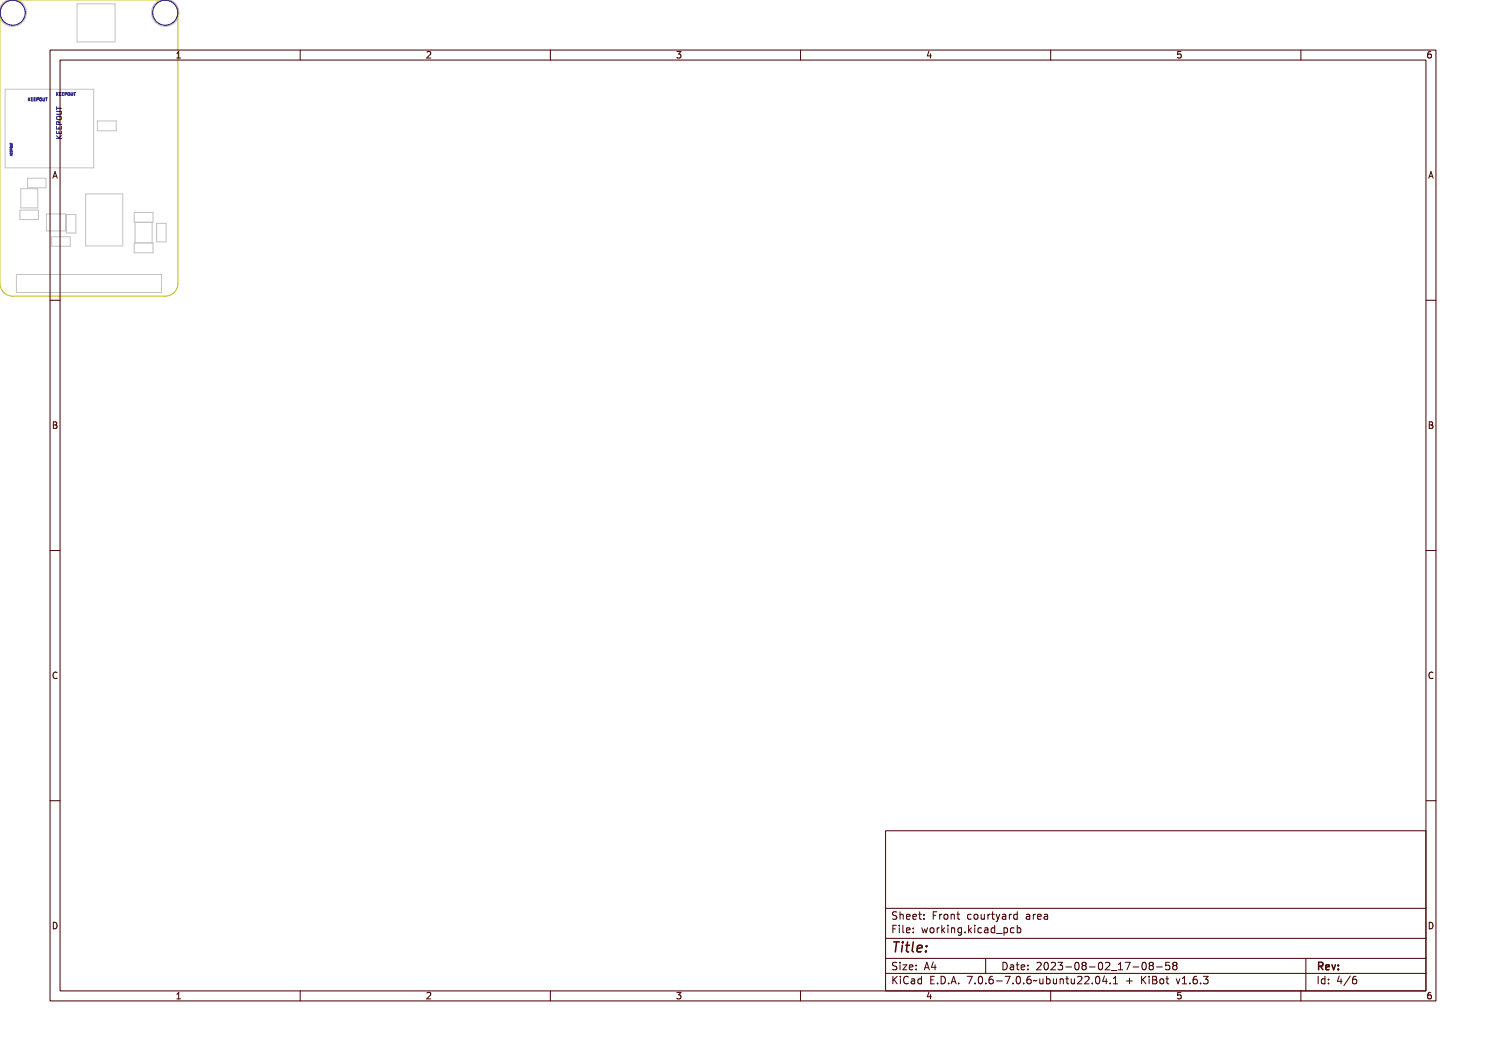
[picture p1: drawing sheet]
<svg xmlns="http://www.w3.org/2000/svg" width="297mm" height="210mm" viewBox="0 0 297 210" stroke-linecap="round" stroke-linejoin="round" font-family="sans-serif">
<g fill="none" stroke="#c2c2c2" stroke-width=".2">
<path d="M1.7 -.1a2.59 2.59 0 0 0-1.8 1.8M3.4 -.1a2.74 2.74 0 0 1 1.1 4.6 2.74 2.74 0 0 1-4.6-1.1M32.1 -.1a2.74 2.74 0 0 0-1.3 4.3 2.74 2.74 0 0 0 4.4 0 2.74 2.74 0 0 0-1.3-4.3M1 17.8h17.7v15.7h-17.7zM15.4 .8h7.6v7.6h-7.6zM4.1 37.7h3.4v3.8h-3.4zM5.5 35.6h3.7v1.9h-3.7zM17.1 38.7h7.4v10.4h-7.4zM19.5 24.2h3.7v1.9h-3.7zM3.3 54.8h29v3.6h-29zM4 42h3.7v1.9h-3.7zM9.3 42.7h3.8v3.5h-3.8z"/>
<path d="M10.3 47.3h3.7v1.9h-3.7zM13.3 42.9h1.9v3.7h-1.9zM26.8 42.5h3.8v1.9h-3.8zM26.8 48.5h3.8v2h-3.8zM27 44.4v4.1h3.4v-4.1M31.3 44.6h1.9v3.7h-1.9z"/>
</g>
<path d="M1 .6l1-.5 .5-.1h30.5a2.54 2.54 0 0 1 2.6 2.5v54.1a2.54 2.54 0 0 1-2.6 2.6h-30.5a2.54 2.54 0 0 1-2.5-2.6v-54.1a2.53 2.53 0 0 1 1-1.9z" fill="none" stroke="#c2c200" stroke-width=".2"/>
<g fill="none" stroke="#000084" stroke-width=".2">
<path d="M5.9 19.6l.1 .3 .3-.3-.2 .2 .2 .4-.3-.3-.1 .3zM6.4 19.6h.4l-.3 .1v.1h.2l-.2 .1v.2l.3 .1h-.4zM6.9 19.6h.3l-.2 .1v.1h.2l-.2 .1v.2l.2 .1h-.3zM7.4 19.6h.1a.19 .19 0 0 1 .2 .2 .19 .19 0 0 1-.3 .1v.3zM7.4 19.7h.2v.2h-.2zM7.9 19.7v-.1a.26 .26 0 0 1 .3 .3 .26 .26 0 0 1-.3 .2zM8 19.7l.1 .1-.1 .3zM8.3 19.6l.1 .5h.2v-.5l.1 .4a.19 .19 0 0 1-.2 .2 .19 .19 0 0 1-.2-.2zM8.8 19.6h.4l-.2 .1v.5l-.1-.5zM11.5 18.5l.1 .3 .3-.3-.2 .3 .3 .3-.3-.3-.2 .3zM12 18.5h.4l-.3 .1v.2h.3h-.3v.2l.3 .1h-.4zM12.5 18.5h.4l-.3 .1v.2h.2h-.2v.2l.3 .1h-.4z"/>
<path d="M13 18.5h.2a.19 .19 0 0 1 .2 .3 .19 .19 0 0 1-.3 .1l-.1 .2zM13.1 18.6h.1v.2h-.1zM13.5 18.6l.1-.1a.26 .26 0 0 1 .2 .3 .26 .26 0 0 1-.3 .2zM13.6 18.6l.1 .1-.1 .3zM13.9 18.5l.1 .5h.2v-.5l.1 .4a.19 .19 0 0 1-.2 .2 .19 .19 0 0 1-.2-.2zM14.4 18.5h.4l-.2 .1v.5v-.5zM2 31.1h.4M2 30.9l.3 .2M2 28.9h.4v.2M2 30.1v.2h.4v-.2M2 30.5v.2h.4v-.2M2 28.6v.2"/>
<path d="M2 28.7h.4M2.1 30.7l.1 .1 .3-.1-.2 .1 .2 .1h-.4h.1zM2.1 30.4v.2l.1-.2 .2 .2 .1-.2v.2h-.4zM2.1 30.1v.1l.1-.1 .2 .1 .1-.2v.3h-.4zM2.1 29.1h.3v.2h-.3l.3-.1zM2.1 28.7l.4 .2h-.4v.1zM2.1 29.8l.4 .2h-.4zM2.1 29.5h.3zM2.1 29.8l.2 .1h-.2zM2.2 30.2v.1M2.2 30.6v.1M2.2 30v-.2h-.1l-.1 .2h.4"/>
<path d="M2.4 29.1h-.4M2.4 29.1h.1M2.4 30.9l-.2 .1M11.3 27.7h1M11.3 27.1l.6 .6M11.3 22.2h.8l.2 .2-.2 .4h-.8M11.3 25.3v.5h1v-.5M11.3 26.2v.5h1v-.5M11.3 21.3v.6M11.3 21.6h1M11.4 26.6l.4 .4 .5-.4v.1l-.5 .4 .5 .1v.1h-.9v-.1h.4zM11.4 25.9h.1v.4h.3v-.4h.1v.4h.3v-.4h.1v.6h-.9z"/>
<path d="M11.4 25.1h.1v.4h.3v-.4h.1v.4h.3v-.4h.1v.6h-.9zM11.4 22.7h.6a.32 .32 0 0 1 .3 .3 .32 .32 0 0 1-.3 .3h-.6v-.1h.6a.18 .18 0 0 0 .2-.2 .18 .18 0 0 0-.2-.2h-.6zM11.4 21.8h.1v.3h.8v.1h-.8v.3h-.1zM11.4 23.3h.7l.2 .2-.1 .3-.2 .1h-.6l-.1-.2zM11.4 24.3h.4l.1 .4h.4v.2h-.9zM11.5 23.5h.6l.2 .1a.47 .47 0 0 1-.5 .5 .47 .47 0 0 1-.4-.5zM11.5 23.7a.43 .43 0 0 1 .4-.2 .43 .43 0 0 1 .3 .4 .43 .43 0 0 1-.4 .1 .43 .43 0 0 1-.3-.3zM11.5 24.4h.3v.3h-.3zM11.8 25.4v.4M11.8 26.3v.4M11.8 24.9v-.5l-.4-.1-.1 .6h1M12.3 27.1l-.6 .4"/>
<circle cx="2.5" cy="2.5" r="2.5"/>
<circle cx="33" cy="2.5" r="2.5"/>
<circle cx="2.2" cy="29.4" r=".19"/>
<circle cx="2.3" cy="29.6" r=".18"/>
</g>
<g fill="none" stroke="#480000" stroke-width=".2">
<path d="M10 10h277v190h-277zM12 12h273v186h-273zM60 10v2M110 10v2M160 10v2M210 10v2M260 10v2M10 60h2M285 60h2M10 110h2M285 110h2M10 160h2"/>
<path d="M285 160h2M177 166h108v32h-108zM60 198v2M110 198v2M160 198v2M177 181.5h108M177 187.5h108M177 191.5h108M177 194.5h108M178.1 195.2h.2v.6l.6-.6h.3l-.6 .6 .6 .8h-.2l-.5-.7-.2 .2v.5h-.2zM178.2 185h.9v.2h-.7v.4h.6v.2h-.6v.7h-.2zM178.3 182.4l.5-.1h.2v.2a.31 .31 0 0 0-.5-.1 .31 .31 0 0 0 0 .5 .5 .5 0 0 1 .6 .6 .5 .5 0 0 1-.8 .2l-.1-.2a.34 .34 0 0 0 .4 .1 .34 .34 0 0 0 .1-.5 .47 .47 0 0 1-.5-.2 .47 .47 0 0 1 .1-.5z"/>
<path d="M178.3 192.5l.5-.1h.2v.2a.31 .31 0 0 0-.5-.1 .31 .31 0 0 0 0 .5 .5 .5 0 0 1 .6 .6 .5 .5 0 0 1-.8 .2l-.1-.2a.34 .34 0 0 0 .4 .1 .34 .34 0 0 0 .1-.5 .47 .47 0 0 1-.5-.2 .47 .47 0 0 1 .1-.5zM179.4 182.2h.2v.6a.35 .35 0 0 1 .4-.1 .35 .35 0 0 1 .2 .4v.6h-.2v-.8h-.4v.8h-.2zM179.5 185.4h.4v.9h.4v.2h-.9v-.2h.3v-.8h-.2zM179.5 192.8h.4v.9h.4v.1h-.9v-.1h.3v-.8h-.2zM179.5 195.6h.4v.9h.4v.1h-.9v-.1h.3v-.8h-.2zM179.7 184.9h.2v.3h-.2zM179.7 192.3h.2v.3h-.2zM179.7 195.1h.2v.3h-.2zM180.6 184.9h.4v1.3l.4 .1v.2l-.5-.2v-1.2h-.3zM180.6 192.8h.8l-.6 .9h.6v.1h-.8l.6-.9h-.6zM180.7 182.8l.1-.1a.49 .49 0 0 1 .5 0 .49 .49 0 0 1 .2 .5h-.8a.42 .42 0 0 0 .3 .4 .42 .42 0 0 0 .4-.1 .47 .47 0 0 1-.4 .3 .47 .47 0 0 1-.4-.3zM180.7 195.4a.4 .4 0 0 1 .4-.3 .4 .4 0 0 1 .4 .3 .56 .56 0 0 0-.8 .4 .56 .56 0 0 0 .5 .7l.3-.1a.43 .43 0 0 1-.5 .3 .43 .43 0 0 1-.4-.4v-.6z"/>
<path d="M180.8 182.9l.4-.1 .1 .3h-.6zM181.8 195.6l.3-.1a.43 .43 0 0 1 .5 .5v.6h-.1v-.1a.38 .38 0 0 1-.5 .2 .38 .38 0 0 1-.2-.5 .38 .38 0 0 1 .4-.2h.3a.35 .35 0 0 0-.3-.4 .35 .35 0 0 0-.4 .2zM181.9 182.8l.1-.1a.49 .49 0 0 1 .5 0 .49 .49 0 0 1 .2 .5h-.8a.42 .42 0 0 0 .3 .4 .42 .42 0 0 0 .5-.1 .47 .47 0 0 1-.5 .3 .47 .47 0 0 1-.4-.3zM181.9 185.5l.1-.1a.49 .49 0 0 1 .5 0 .49 .49 0 0 1 .2 .5h-.8a.42 .42 0 0 0 .3 .4 .42 .42 0 0 0 .5-.1 .47 .47 0 0 1-.5 .3 .47 .47 0 0 1-.4-.3zM181.9 192.9l.1-.1a.49 .49 0 0 1 .5 0 .49 .49 0 0 1 .2 .5h-.8a.42 .42 0 0 0 .3 .4 .42 .42 0 0 0 .5-.1 .47 .47 0 0 1-.5 .3 .47 .47 0 0 1-.4-.3zM182 196.2l.5-.1a.31 .31 0 0 1-.2 .4 .31 .31 0 0 1-.4-.1zM182 182.9l.4-.1 .1 .3h-.6zM182 185.6l.4-.1 .1 .3h-.6zM182 193l.4-.1 .1 .3h-.6zM183 195.7l.4-.2 .2 .2v-.6h.2v1.5h-.2v-.1a.42 .42 0 0 1-.5 .1 .42 .42 0 0 1-.2-.5zM183.2 195.8l.1-.1a.4 .4 0 0 1 .3 .4 .4 .4 0 0 1-.3 .4l-.2-.2zM183.2 182.3h.2v.4h.4v.1h-.4v.7l.4 .1v.1h-.4l-.1-.1-.1-.8h-.3v-.1h.3z"/>
<path d="M183.3 185.4h.2v.3h-.2zM183.3 186.2h.2v.3h-.2zM183.3 192.8h.2v.3h-.2zM183.3 193.6h.2v.2h-.2zM184.5 182.7h.2v.3h-.2zM184.5 183.5h.2v.2h-.2zM185.2 185.4h.2l.2 .8 .1-.5h.2l.2 .5 .1-.8h.2l-.2 1.1h-.2l-.2-.7-.2 .7h-.1zM185.4 195.2h.9v.2h-.7v.4h.6v.2h-.6v.5h.7v.1h-.9zM185.7 192.4h.2l.5 1.4h-.2l-.1-.3h-.5l-.1 .3h-.2zM185.8 192.6l.2 .7h-.4zM186.6 182.3h.9v.2h-.7v.4h.6v.2h-.6v.6h-.2zM186.8 185.6l.1-.1a.39 .39 0 0 1 .4 .4 .39 .39 0 0 1-.4 .4l-.1-.2z"/>
<path d="M186.9 196.4h.2v.2h-.2zM187.1 192.4h.2v.9h.2v.2h-.2v.3h-.2v-.3h-.6zM187.1 192.6v.7h-.4zM187.8 195.2a.76 .76 0 0 1 .9 .7 .76 .76 0 0 1-.9 .7zM188 195.4a.57 .57 0 0 1 .5 .5 .57 .57 0 0 1-.5 .6zM188 182.7h.2v.2v-.1a.29 .29 0 0 1 .3-.2 .29 .29 0 0 1 .3 .3 .37 .37 0 0 0-.5-.1 .37 .37 0 0 0-.1 .4v.5h-.2zM188 185.4h.2v.2v-.1a.29 .29 0 0 1 .3-.2 .29 .29 0 0 1 .3 .3 .37 .37 0 0 0-.5-.1 .37 .37 0 0 0-.1 .4v.6h-.2zM189.1 184.9h.1v.9l.5-.4h.2l-.4 .4 .5 .7h-.2l-.4-.6-.2 .1v.5h-.1zM189.2 182.9l.1-.1a.39 .39 0 0 1 .4 .4 .39 .39 0 0 1-.4 .4l-.1-.2zM189.3 196.4h.3v.2h-.3zM190.2 182.7h.2v.1a.35 .35 0 0 1 .4-.1 .35 .35 0 0 1 .3 .4v.6h-.2l-.1-.8h-.3l-.1 .8h-.2zM190.3 185.4h.4v.9h.4v.2h-.9v-.2h.4v-.8h-.3z"/>
<path d="M190.5 195.2h.3l.4 1.4h-.2l-.1-.3h-.5l-.1 .3h-.2zM190.6 184.9h.1v.3h-.1zM190.6 195.4l.2 .7h-.4zM191.4 185.4h.2v.1a.35 .35 0 0 1 .4-.1 .35 .35 0 0 1 .3 .4v.7h-.2l-.1-.9h-.3l-.1 .9h-.2zM191.7 182.3h.1v.4h.4v.1h-.4v.7l.4 .1v.1h-.4l-.1-.1v-.8h-.3v-.1h.3zM191.7 196.4h.3v.2h-.3zM192.7 185.5l.3-.2 .3 .2v-.1h.2v1a.53 .53 0 0 1-.8 .4v-.2a.36 .36 0 0 0 .4 .1 .36 .36 0 0 0 .2-.4l-.1 .1a.53 .53 0 0 1-.7-.3 .53 .53 0 0 1 .2-.6zM192.8 185.6l.1-.1a.39 .39 0 0 1 .4 .4 .39 .39 0 0 1-.4 .4l-.1-.2zM193.8 195.2h.9l-.5 1.4h-.2l.5-1.2h-.7zM194 182.8a.39 .39 0 0 1 .4-.2 .39 .39 0 0 1 .3 .3 .4 .4 0 0 0-.6 0 .4 .4 0 0 0 0 .6 .4 .4 0 0 0 .6 0 .45 .45 0 0 1-.6 .3 .45 .45 0 0 1-.3-.6zM194.1 186.2h.3v.3h-.3zM195.1 184.9h.2v.9l.4-.4h.3l-.5 .4 .5 .7h-.2l-.4-.6-.1 .1v.5h-.2z"/>
<path d="M195.2 182.9l.1-.1a.39 .39 0 0 1 .4 .4 .39 .39 0 0 1-.4 .4l-.1-.2zM195.3 196.4h.3v.2h-.3zM196.2 182.7h.2v.8l.2 .1 .3-.2v-.7h.2v1h-.2v-.1a.35 .35 0 0 1-.4 .2 .35 .35 0 0 1-.3-.5zM196.3 185.4h.5v.9h.3v.2h-.9v-.2h.4v-.8h-.3zM196.3 195.4a.57 .57 0 0 1 .7 0 .57 .57 0 0 1 .1 .8 .5 .5 0 0 1-.6 .5 .5 .5 0 0 1-.3-.8zM196.5 195.4a.61 .61 0 0 1 .4 1l-.1 .1a.61 .61 0 0 1-.4-1zM196.6 184.9h.2v.3h-.2zM197 191.5v3M197.6 185.5a.39 .39 0 0 1 .4-.2 .39 .39 0 0 1 .3 .3 .4 .4 0 0 0-.6 0 .4 .4 0 0 0 0 .6 .4 .4 0 0 0 .6 0 .45 .45 0 0 1-.6 .3 .45 .45 0 0 1-.3-.6zM197.6 182.7h.2v.2v-.1a.29 .29 0 0 1 .4-.2 .29 .29 0 0 1 .2 .3 .37 .37 0 0 0-.4-.1 .37 .37 0 0 0-.2 .4v.5h-.2zM197.7 196.4h.3v.2h-.3zM198.7 185.4l.2-.1a.43 .43 0 0 1 .6 .5v.7h-.2v-.2a.38 .38 0 0 1-.5 .2 .38 .38 0 0 1-.2-.5 .38 .38 0 0 1 .5-.2h.2a.35 .35 0 0 0-.3-.4 .35 .35 0 0 0-.3 .2z"/>
<path d="M198.7 195.4a.38 .38 0 0 1 .4-.3 .38 .38 0 0 1 .3 .3 .43 .43 0 0 0-.5 0 .43 .43 0 0 0-.1 .5 .46 .46 0 0 1 .7 .1 .46 .46 0 0 1-.2 .6 .46 .46 0 0 1-.7-.2zM198.8 186l.5-.1a.31 .31 0 0 1-.1 .4 .31 .31 0 0 1-.4-.1zM198.9 182.3h.2v.4h.4v.1h-.4v.7l.4 .1v.1h-.4l-.2-.1v-.8h-.3v-.1h.3zM199.8 182.7h.1l.4 .8 .3-.8h.2l-.3 .7a.68 .68 0 0 1-.7 .8l.4-.5zM199.9 185.5l.3-.2 .3 .2v-.6h.2v1.6h-.2v-.2a.42 .42 0 0 1-.5 .1 .42 .42 0 0 1-.2-.5zM200 196h.5v.2h-.5zM200 185.6l.1-.1a.39 .39 0 0 1 .4 .4 .39 .39 0 0 1-.4 .4l-.1-.2zM200.1 192.4a.76 .76 0 0 1 1 .7 .76 .76 0 0 1-1 .7zM200.3 192.6a.57 .57 0 0 1 .6 .5 .57 .57 0 0 1-.6 .6zM200.9 186.8l1.2 .1zM201 195.2h.9l-.5 1.4h-.2l.5-1.2h-.7zM201.1 182.7l.2-.1a.43 .43 0 0 1 .6 .5v.6h-.2v-.1a.38 .38 0 0 1-.5 .2 .38 .38 0 0 1-.2-.5 .38 .38 0 0 1 .5-.2h.2a.35 .35 0 0 0-.2-.4 .35 .35 0 0 0-.4 .2z"/>
<path d="M201.2 183.3l.5-.1a.31 .31 0 0 1-.1 .4 .31 .31 0 0 1-.4-.1zM201.4 192.8l.3-.1a.43 .43 0 0 1 .5 .5v.6h-.1v-.1a.38 .38 0 0 1-.5 .2 .38 .38 0 0 1-.2-.5 .38 .38 0 0 1 .4-.2h.3a.35 .35 0 0 0-.3-.4 .35 .35 0 0 0-.4 .2zM201.6 193.4l.5-.1a.31 .31 0 0 1-.2 .4 .31 .31 0 0 1-.4-.1zM202.2 185.4h.2v.1a.53 .53 0 0 1 .8 .3 .53 .53 0 0 1-.6 .7l-.2-.2v.6h-.2zM202.4 182.7h.2v.2l.1-.1a.29 .29 0 0 1 .3-.2 .29 .29 0 0 1 .2 .3 .37 .37 0 0 0-.4-.1 .37 .37 0 0 0-.2 .4v.5h-.2zM202.5 185.6l.1-.1a.4 .4 0 0 1 .4 .4 .4 .4 0 0 1-.4 .4l-.2-.2zM202.5 196.4h.3v.2h-.3zM202.8 192.4h.2v.4h.4v.1h-.4v.7l.4 .1v.1h-.4l-.2-.1v-.8h-.3v-.1h.3zM203.5 182.8l.3-.2 .3 .2v-.6h.2v1.5h-.2v-.1a.42 .42 0 0 1-.5 .1 .42 .42 0 0 1-.2-.5zM203.5 195.4a.57 .57 0 0 1 .8 0 .57 .57 0 0 1 0 .8 .5 .5 0 0 1-.6 .5 .5 .5 0 0 1-.3-.8zM203.6 185.5a.39 .39 0 0 1 .4-.2 .39 .39 0 0 1 .3 .3 .4 .4 0 0 0-.5 0 .4 .4 0 0 0 0 .6 .4 .4 0 0 0 .5 0 .45 .45 0 0 1-.6 .3 .45 .45 0 0 1-.2-.6zM203.6 182.9l.1-.1a.4 .4 0 0 1 .4 .4 .4 .4 0 0 1-.4 .4l-.1-.2z"/>
<path d="M203.7 195.4a.61 .61 0 0 1 .4 1l-.1 .1a.61 .61 0 0 1-.3-1zM203.9 192.9l.1-.1a.49 .49 0 0 1 .5 0 .49 .49 0 0 1 .2 .5h-.8a.42 .42 0 0 0 .3 .4 .42 .42 0 0 0 .5-.1 .47 .47 0 0 1-.5 .3 .47 .47 0 0 1-.4-.3zM204 193l.4-.1 .1 .3h-.6zM204.7 184.9h.1v.6a.53 .53 0 0 1 .8 .3 .53 .53 0 0 1-.6 .7l-.2-.2v.2h-.1zM204.9 185.6l.1-.1a.39 .39 0 0 1 .4 .4 .39 .39 0 0 1-.4 .4l-.1-.2zM204.9 196.4h.3v.2h-.3zM205.3 192.8h.2v.3h-.2zM205.3 193.6h.2v.2h-.2zM205.9 182.7l.3-.1a.43 .43 0 0 1 .5 .5v.6h-.2v-.1a.38 .38 0 0 1-.5 .2 .38 .38 0 0 1-.2-.5 .38 .38 0 0 1 .5-.2h.2a.35 .35 0 0 0-.2-.4 .35 .35 0 0 0-.4 .2zM205.9 195.4a.38 .38 0 0 1 .4-.3 .38 .38 0 0 1 .3 .3 .43 .43 0 0 0-.5 0 .43 .43 0 0 0-.1 .5 .46 .46 0 0 1 .7 .1 .46 .46 0 0 1-.2 .6 .46 .46 0 0 1-.6-.2zM206.1 183.3l.4-.1a.31 .31 0 0 1-.1 .4 .31 .31 0 0 1-.4-.1zM207 196l1-.1a.49 .49 0 0 1-.8 .1l-.2 .2z"/>
<path d="M207.2 182.7h.2v.2l.1-.1a.29 .29 0 0 1 .3-.2 .29 .29 0 0 1 .2 .3 .37 .37 0 0 0-.4-.1 .37 .37 0 0 0-.2 .4v.5h-.2zM207.4 192.5a.53 .53 0 0 1 .8 .1 .53 .53 0 0 1-.3 .7l-.3 .4h.7v.1h-.9l.3-.5a.4 .4 0 0 0 .3-.4 .4 .4 0 0 0-.3-.4l-.3 .2zM208.3 195.6h.1l.1 .8 .2 .1 .2-.2v-.7h.2v1h-.2v-.1a.35 .35 0 0 1-.4 .2 .35 .35 0 0 1-.2-.5zM208.3 182.8l.2-.1a.49 .49 0 0 1 .5 0 .49 .49 0 0 1 .2 .5h-.8a.42 .42 0 0 0 .3 .4 .42 .42 0 0 0 .4-.1 .47 .47 0 0 1-.4 .3 .47 .47 0 0 1-.4-.3zM208.5 182.9l.3-.1 .2 .3h-.6zM208.7 192.6a.57 .57 0 0 1 .7 0 .57 .57 0 0 1 .1 .8 .5 .5 0 0 1-.6 .5 .5 .5 0 0 1-.3-.8zM208.9 192.6a.61 .61 0 0 1 .3 1l-.1 .1a.61 .61 0 0 1-.3-1zM209.5 195.1h.2v.6a.53 .53 0 0 1 .7 .3 .53 .53 0 0 1-.6 .7l-.1-.2v.1h-.2zM209.5 182.7l.3-.1a.43 .43 0 0 1 .5 .5v.6h-.2v-.1a.38 .38 0 0 1-.5 .2 .38 .38 0 0 1-.2-.5 .38 .38 0 0 1 .5-.2h.2a.35 .35 0 0 0-.2-.4 .35 .35 0 0 0-.4 .2zM209.7 183.3l.4-.1a.31 .31 0 0 1-.1 .4 .31 .31 0 0 1-.4-.1zM209.7 195.8l.1-.1a.4 .4 0 0 1 .4 .4 .4 .4 0 0 1-.4 .4l-.1-.2zM209.8 192.5a.53 .53 0 0 1 .8 .1 .53 .53 0 0 1-.3 .7l-.3 .4h.7v.1h-.9l.3-.5a.4 .4 0 0 0 .3-.4 .4 .4 0 0 0-.3-.4l-.3 .2z"/>
<path d="M210 198v2M210.7 195.6h.2v.8l.2 .1 .2-.2v-.7h.2v1h-.2v-.1a.35 .35 0 0 1-.4 .2 .35 .35 0 0 1-.2-.5zM211 192.4a.46 .46 0 0 1 .6 0 .46 .46 0 0 1 .1 .6l-.1 .1a.47 .47 0 0 1 .2 .7 .47 .47 0 0 1-.7 0l-.1-.2a.35 .35 0 0 0 .5 .1 .35 .35 0 0 0 0-.5h-.3v-.2a.29 .29 0 0 0 .4-.1 .29 .29 0 0 0-.1-.4 .29 .29 0 0 0-.4 .1h-.1zM211.9 195.6h.2v.1a.35 .35 0 0 1 .4-.1 .35 .35 0 0 1 .2 .4v.6h-.2v-.8h-.4v.8h-.2zM212.4 193.2h.5v.2h-.5zM213.3 195.2h.2v.4h.4v.1h-.4v.7l.4 .1v.1h-.4l-.2-.1v-.8h-.3v-.1h.3zM213.5 192.6a.57 .57 0 0 1 .7 0 .57 .57 0 0 1 .1 .8 .5 .5 0 0 1-.6 .5 .5 .5 0 0 1-.3-.8zM213.7 192.6a.61 .61 0 0 1 .3 1v.1a.61 .61 0 0 1-.4-1zM214.3 195.6h.2v.8l.2 .1 .2-.2v-.7h.2v1h-.2v-.1a.35 .35 0 0 1-.4 .2 .35 .35 0 0 1-.2-.5zM214.7 192.5a.41 .41 0 0 1 .7-.1 .41 .41 0 0 1-.2 .7 .42 .42 0 0 1 .2 .6 .42 .42 0 0 1-.7 0 .42 .42 0 0 1 .2-.6l-.3-.2zM215.5 195.3a.53 .53 0 0 1 .8 .1 .53 .53 0 0 1-.3 .7l-.3 .4h.6v.1h-.9l.4-.5a.4 .4 0 0 0 .3-.4 .4 .4 0 0 0-.3-.4l-.3 .2zM216 193.2h.5v.2h-.5z"/>
<path d="M216.7 195.3a.53 .53 0 0 1 .8 .1 .53 .53 0 0 1-.3 .7l-.3 .4h.6v.1h-.9l.4-.5a.4 .4 0 0 0 .3-.4 .4 .4 0 0 0-.3-.4l-.3 .2zM217.1 192.6a.57 .57 0 0 1 .7 0 .57 .57 0 0 1 .1 .8 .5 .5 0 0 1-.6 .5 .5 .5 0 0 1-.3-.8zM217.3 192.6a.61 .61 0 0 1 .3 1v.1a.61 .61 0 0 1-.4-1zM218.2 196.4h.2v.2h-.2zM218.2 192.5a.53 .53 0 0 1 .8 .1 .53 .53 0 0 1-.3 .7l-.3 .4h.7v.1h-.9l.3-.5a.4 .4 0 0 0 .4-.4 .4 .4 0 0 0-.4-.4l-.3 .2zM219.2 195.4a.57 .57 0 0 1 .7 0 .57 .57 0 0 1 .1 .8 .5 .5 0 0 1-.7 .5 .5 .5 0 0 1-.3-.8zM219.2 194.2l1.3 .1zM219.4 195.4a.61 .61 0 0 1 .3 1l-.1 .1a.61 .61 0 0 1-.3-1zM220.7 192.5l.5-.1v1.3h.3v.1h-.8v-.1h.3v-1.1h-.3zM220.8 195.2h.2v.9h.2v.2h-.2v.3h-.2v-.3h-.6zM220.8 195.4v.7h-.4zM221.8 196.4h.2v.2h-.2z"/>
<path d="M221.8 192.4h.9l-.5 1.4h-.2l.5-1.2h-.7zM222.8 195.3l.5-.1v1.3h.3v.1h-.8v-.1h.3v-1.1h-.3zM223.2 193.2h.5v.2h-.5zM224.3 192.6a.57 .57 0 0 1 .8 0 .57 .57 0 0 1 0 .8 .5 .5 0 0 1-.6 .5 .5 .5 0 0 1-.3-.8zM224.5 192.6a.61 .61 0 0 1 .4 1l-.1 .1a.61 .61 0 0 1-.3-1zM225.4 195.5h.2v.4h.4v.2h-.4v.4h-.2v-.4h-.4v-.2h.4zM225.5 192.5a.41 .41 0 0 1 .7-.1 .41 .41 0 0 1-.2 .7 .42 .42 0 0 1 .2 .6 .42 .42 0 0 1-.7 0 .42 .42 0 0 1 .2-.6l-.3-.2zM226.8 193.2h.5v.2h-.5zM227.5 195.2h.2v.6l.6-.6h.2l-.6 .6 .6 .8h-.2l-.5-.7-.1 .2v.5h-.2zM227.9 192.4h.7v.2h-.5v.3a.53 .53 0 0 1 .6 .7 .53 .53 0 0 1-.9 .2v-.2a.38 .38 0 0 0 .6 .1 .38 .38 0 0 0 0-.5 .38 .38 0 0 0-.5-.1zM228.8 195.6h.4v.9h.4v.1h-.9v-.1h.4v-.8h-.3zM229.1 195.1h.1v.3h-.1z"/>
<path d="M229.2 192.5a.41 .41 0 0 1 .6-.1 .41 .41 0 0 1-.1 .7 .42 .42 0 0 1 .1 .6 .42 .42 0 0 1-.7 0 .42 .42 0 0 1 .2-.6l-.2-.2zM229.9 195.2h.4a.35 .35 0 0 1 .5 .2 .35 .35 0 0 1-.3 .5 .41 .41 0 0 1 .3 .5 .41 .41 0 0 1-.5 .2h-.4zM230.1 196h.2a.27 .27 0 0 1 .3 .2 .27 .27 0 0 1-.3 .3h-.2zM230.1 195.4h.2a.23 .23 0 0 1 .3 .2 .23 .23 0 0 1-.3 .2h-.2zM231.2 193.2h1.1M231.3 195.8l.1-.1a.39 .39 0 0 1 .4 .4 .39 .39 0 0 1-.4 .4l-.1-.2zM232.6 195.2h.1v.4h.4v.1h-.4l.1 .7 .3 .1v.1h-.3l-.2-.1v-.8h-.3v-.1h.3zM233.7 192.3h-.7v.7l.2-.1h.5l.1 .2-.1 .5-.2 .2-.5-.2M234.6 195.6h.2l.3 .9 .4-.9h.2l-.4 1h-.3zM234.7 192.9l-.3-.3 .3-.3h.3l.2 .3-.2 .3M234.7 192.9l-.3 .3 .1 .4 .2 .2 .4-.1 .1-.2v-.4l-.2-.2M234.7 192.9h.3"/>
<path d="M236 195.3l.5-.1v1.3h.3v.1h-.8v-.1h.3v-1.1h-.3zM237.4 196.4h.3v.2h-.3zM238.4 195.4a.38 .38 0 0 1 .4-.3 .38 .38 0 0 1 .3 .3 .43 .43 0 0 0-.5 0 .43 .43 0 0 0-.1 .5 .46 .46 0 0 1 .7 .1 .46 .46 0 0 1-.2 .6 .46 .46 0 0 1-.7-.2zM239.8 196.4h.3v.2h-.3zM240.7 195.2a.46 .46 0 0 1 .6 0 .46 .46 0 0 1 .1 .6l-.1 .1a.47 .47 0 0 1 .2 .7 .47 .47 0 0 1-.7 0l-.1-.2a.35 .35 0 0 0 .5 .1 .35 .35 0 0 0 0-.5l-.3-.1v-.1a.29 .29 0 0 0 .4-.1 .29 .29 0 0 0-.1-.4 .29 .29 0 0 0-.4 .1h-.1zM260 198v2M261 191.5v6.5M263.2 195.2h.8v.2h-.3v1.1h.3v.1h-.8v-.1h.3v-1.1h-.3zM264.4 195.7l.3-.2 .3 .2v-.6h.2v1.5h-.2v-.1a.42 .42 0 0 1-.5 .1 .42 .42 0 0 1-.2-.5zM264.6 195.8l.1-.1a.4 .4 0 0 1 .3 .4 .4 .4 0 0 1-.3 .4l-.2-.2zM265.9 195.6h.2v.3h-.2zM265.9 196.4h.2v.2h-.2z"/>
<path d="M268.5 195.2h.2v.9h.2v.2h-.2v.3h-.2v-.3h-.6zM268.5 195.4v.7h-.4zM269.9 195.2h.2l-.8 1.6h-.2zM270.5 195.4a.38 .38 0 0 1 .4-.3 .38 .38 0 0 1 .3 .3 .43 .43 0 0 0-.5 0 .43 .43 0 0 0-.2 .5 .46 .46 0 0 1 .7 .1 .46 .46 0 0 1-.2 .6 .46 .46 0 0 1-.6-.2z"/>
<circle cx="187" cy="185.9" r=".53"/>
<circle cx="189.4" cy="183.2" r=".53"/>
<circle cx="195.4" cy="183.2" r=".53"/>
<circle cx="196.7" cy="195.9" r=".13"/>
<circle cx="199.1" cy="196.2" r=".32"/>
<circle cx="203.9" cy="195.9" r=".13"/>
<circle cx="206.3" cy="196.2" r=".32"/>
<circle cx="209" cy="193.1" r=".13"/>
<circle cx="213.8" cy="193.1" r=".13"/>
<circle cx="215" cy="193.4" r=".29"/>
<circle cx="215" cy="192.8" r=".25"/>
<circle cx="217.4" cy="193.1" r=".13"/>
<circle cx="219.5" cy="195.9" r=".13"/>
<circle cx="224.7" cy="193.1" r=".13"/>
<circle cx="225.9" cy="193.4" r=".29"/>
<circle cx="225.9" cy="192.8" r=".25"/>
<circle cx="229.5" cy="193.4" r=".29"/>
<circle cx="229.5" cy="192.8" r=".25"/>
<circle cx="231.5" cy="196.1" r=".53"/>
<circle cx="238.8" cy="196.2" r=".32"/>
<circle cx="270.9" cy="196.2" r=".32"/>
</g>
<g fill="none" stroke="#480000" stroke-width=".3">
<path d="M178.1 188.4h1.4v.2h-.6v1.7h-.2v-1.7h-.6zM179.9 188.8h.7v1.3h.4v.2h-1.2v-.2h.5v-1.1h-.4zM180.3 188.3h.3v.3h-.3zM181.8 188.4h.2v.4h.6v.2h-.6v1l.6 .1v.2a.55 .55 0 0 1-.8-.5v-.8h-.4v-.2h.4zM183 188.3h.6l.1 1.6 .1 .2h.4v.2a.54 .54 0 0 1-.8-.5v-1.4h-.4zM184.8 189a.65 .65 0 0 1 .8-.1 .65 .65 0 0 1 .3 .7h-1.1a.56 .56 0 0 0 .4 .5 .56 .56 0 0 0 .6-.1v.2a.81 .81 0 0 1-1.1-.1 .81 .81 0 0 1 .1-1.1zM185 189.1l.4-.1 .2 .4h-.8zM186.7 188.9h.3v.4h-.3zM186.7 189.9h.3v.4h-.3zM263.1 192.4a.73 .73 0 0 1 .9 .2v.3l-.3 .3 .5 .6h-.2l-.3-.4-.2-.2h-.2v.6h-.2zM263.3 192.6h.2a.26 .26 0 0 1 .3 .2 .26 .26 0 0 1-.2 .3h-.3zM264.5 192.9l.1-.1a.49 .49 0 0 1 .5 0 .49 .49 0 0 1 .2 .5h-.8a.42 .42 0 0 0 .3 .4 .42 .42 0 0 0 .4-.1 .47 .47 0 0 1-.4 .3 .47 .47 0 0 1-.4-.3z"/>
<path d="M264.6 193l.3-.1 .2 .3h-.6zM265.5 192.8h.2l.3 .9 .3-.9h.2l-.4 1h-.2zM267.1 192.8h.2v.3h-.2zM267.1 193.6h.2v.2h-.2z"/>
</g>
<text font-size="2.7" fill="#480000" x="178" y="190.3">Title:</text>
<g font-size="2" fill="#480000">
<text x="178" y="183.7">Sheet: Front courtyard area</text>
<text x="178" y="186.5">File: working.kicad_pcb</text>
<text x="178" y="193.9">Size: A4</text>
<text x="178" y="196.6">KiCad E.D.A. 7.0.6-7.0.6~ubuntu22.04.1 + KiBot v1.6.3</text>
<text x="200" y="193.9">Date: 2023-08-02_17-08-58</text>
<text x="263" y="196.6">Id: 4/6</text>
<text x="263" y="193.9">Rev:</text>
</g>
<g font-size="1.7" fill="#480000">
<text x="35" y="11.7">1</text>
<text x="85" y="11.7">2</text>
<text x="135" y="11.7">3</text>
<text x="185" y="11.7">4</text>
<text x="235" y="11.7">5</text>
<text x="285" y="11.7">6</text>
<text x="10.5" y="35.7">A</text>
<text x="285.5" y="35.7">A</text>
<text x="10.5" y="85.6">B</text>
<text x="285.5" y="85.6">B</text>
<text x="10.5" y="135.7">C</text>
<text x="285.5" y="135.7">C</text>
<text x="10.5" y="185.6">D</text>
<text x="285.5" y="185.6">D</text>
<text x="35" y="199.7">1</text>
<text x="85" y="199.7">2</text>
<text x="135" y="199.7">3</text>
<text x="185" y="199.7">4</text>
<text x="235" y="199.7">5</text>
<text x="285" y="199.7">6</text>
</g>
<g font-size=".8" fill="#000084">
<text x="5.8" y="20.2">KEEPOUT</text>
<text x="11.5" y="19.1">KEEPOUT</text>
</g>
</svg>
